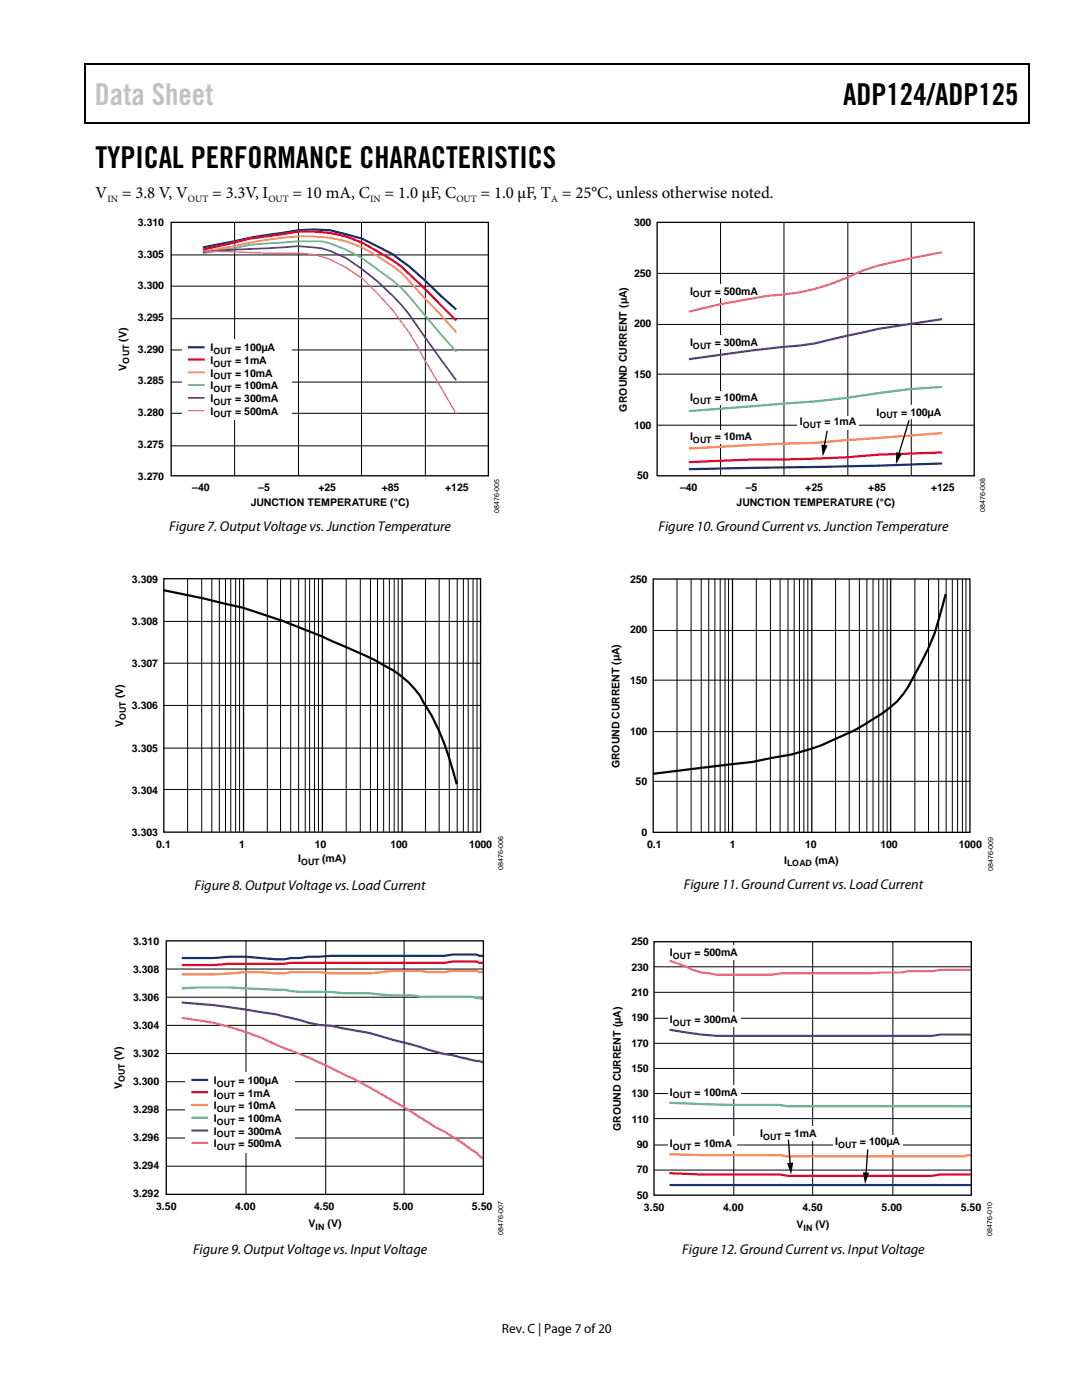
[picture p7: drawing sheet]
<svg xmlns="http://www.w3.org/2000/svg" width="216mm" height="279mm" viewBox="0 0 216 279" stroke-linecap="round" stroke-linejoin="round" font-family="sans-serif">
<path d="M16.9 12.7h.2v1h-.2zM16.9 12.7h.2v.3h-.2zM82.5 12.7h.3v.3h-.3zM205.1 12.7h.3v1h-.3zM205.1 12.7h.3v.3h-.3zM16.9 24.4h.2v.2h-.2zM82.3 24.4h.2v.2h-.2zM205.1 24.4h.3v.2h-.3z" fill="#000"/>
<path d="M17 13.7v10.7M17.1 12.8h65.4M82.8 12.8h122.3M205.2 13.7v10.7M17.1 24.5h188" fill="none" stroke="#000" stroke-width=".25"/>
<path d="M34.2 57.1h63.1M34.2 50.9h63.1M46.8 44.5v50.5M59.6 44.5v50.5M72.1 44.5v50.5M84.9 44.5v50.5M34.2 76.3h63.1M34.2 69.8h63.1M34.2 63.6h63.1M34.2 89h63.1M34.2 82.5h63.1" fill="none" stroke="#000" stroke-width=".2"/>
<path d="M34.2 44.4h63.2v50.6h-63.2z" fill="none" stroke="#000" stroke-width=".26"/>
<path d="M40.5 49.4l9.4-1.9 6.4-1a24.8 24.8 0 0 1 12.8 .2l3.1 .9 6.3 3.2a59.2 59.2 0 0 1 9.4 8.2l3.1 2.8" fill="none" stroke="#0a347d" stroke-width=".44"/>
<path d="M40.5 49.8l9.4-2.2 6.4-.9a24.9 24.9 0 0 1 18.9 3.4l3.3 1.9 1.5 1.2 4.6 4.3 6.4 6.5" fill="none" stroke="#db0029" stroke-width=".44"/>
<path d="M40.5 50.3l6.2-1.2a56.1 56.1 0 0 1 19.2-1.6l3.2 .7a32.2 32.2 0 0 1 15.5 11.2l3.3 3.3 3.1 3.6" fill="none" stroke="#fe853d" stroke-width=".35"/>
<path d="M40.5 50.5l6.2-.9 3.2-.7 9.6-.7h4.7a27.2 27.2 0 0 1 11 5.5 34 34 0 0 1 9.4 9l6.4 7.5" fill="none" stroke="#66b48c" stroke-width=".35"/>
<path d="M40.5 50.3l19-1.2 3.1 .3a17.5 17.5 0 0 1 9.6 4.3 47.7 47.7 0 0 1 12.4 13.3l6.4 8.9" fill="none" stroke="#593396" stroke-width=".35"/>
<path d="M40.5 50.1l12.6 .4h6.4a18.2 18.2 0 0 1 9.6 2.9l3.1 2.1a57.3 57.3 0 0 1 12.4 16.1l6.4 11" fill="none" stroke="#e9667f" stroke-width=".26"/>
<path d="M36.4 67.8h21.8v16h-21.8z" fill="#fff"/>
<path d="M37.5 69.3h3.3M96.4 190.8h-.7l-.7-.3h-4.6l-1.8 .3h-22.6l-4.4 .1-1.8 .3h-1.8l-1.3 .3h-1.6a49.8 49.8 0 0 0-12.5-.3h-6.3" fill="none" stroke="#0a347d" stroke-width=".44"/>
<path d="M37.5 71.8h3.3M96.4 192.2h-.7l-.7-.3h-4.6l-1.8 .3h-30.6a100.3 100.3 0 0 1-12.1 .1l-3.3 .3h-6.3" fill="none" stroke="#db0029" stroke-width=".44"/>
<path d="M37.5 74.3h3.3" fill="none" stroke="#fe853d" stroke-width=".35"/>
<path d="M37.5 76.9h3.3" fill="none" stroke="#66b48c" stroke-width=".35"/>
<path d="M37.5 79.4h3.3" fill="none" stroke="#593396" stroke-width=".35"/>
<path d="M37.5 82h3.3" fill="none" stroke="#e9667f" stroke-width=".26"/>
<g fill="none" stroke="#000" stroke-width=".2">
<path d="M37.4 115.5v50.6M40.2 115.5v50.6M42.3 115.5v50.6M43.8 115.5v50.6M45 115.5v50.6M46 115.5v50.6M47 115.5v50.6M47.8 115.5v50.6M53.3 115.5v50.6M56 115.5v50.6M58 115.5v50.6M59.6 115.5v50.6"/>
<path d="M60.9 115.5v50.6M61.8 115.5v50.6M62.7 115.5v50.6M63.5 115.5v50.6M69.1 115.5v50.6M71.9 115.5v50.6M73.9 115.5v50.6M75.3 115.5v50.6M76.5 115.5v50.6M77.7 115.5v50.6M78.7 115.5v50.6M79.5 115.5v50.6"/>
<path d="M84.9 115.5v50.6M87.6 115.5v50.6M89.6 115.5v50.6M91.2 115.5v50.6M92.5 115.5v50.6M93.4 115.5v50.6M94.4 115.5v50.6M95.2 115.5v50.6M32.7 124h63.2M32.7 132.4h63.2M32.7 140.8h63.2M32.7 157.6h63.2"/>
<path d="M32.7 149.3h63.2M33.2 199h63.3M33.2 193.4h63.3M49.1 187.8v50.6M65 187.8v50.6M80.6 187.8v50.6M33.2 215.9h63.3M33.2 210.3h63.3M33.2 204.6h63.3M33.2 232.7h63.3M33.2 227.1h63.3M33.2 221.5h63.3"/>
</g>
<path d="M32.7 115.5h63.2v50.6h-63.2zM48.6 115.5v50.6M64.3 115.5v50.6M80.2 115.5v50.6" fill="none" stroke="#000" stroke-width=".26"/>
<path d="M32.6 117.8l8.1 1.6 7.8 1.9a148.1 148.1 0 0 1 19.9 7.5 55.2 55.2 0 0 1 11.8 6.2 16 16 0 0 1 4.3 5.3 52.1 52.1 0 0 1 6.6 16.2" fill="none" stroke="#000" stroke-width=".44"/>
<path d="M96.4 194h-.7l-.7-.3h-4.6a20.7 20.7 0 0 1-6.6 0h-1.5a40.2 40.2 0 0 0-8.7 .6h-7.6l-2.3-.3h-5.7l-1.3 .3h-1.6l-3-.3h-3.1a93.4 93.4 0 0 1-12.7 .4" fill="none" stroke="#fe853d" stroke-width=".44"/>
<path d="M36.3 197.3a150.8 150.8 0 0 1 18.8 .2h1.6a24.6 24.6 0 0 0 7 .5h2.3l2.5 .2a54.9 54.9 0 0 1 9.9 .5h3.9l1.5 .2h10.5l2.1 .5" fill="none" stroke="#66b48c" stroke-width=".44"/>
<path d="M36.3 200.1a184.9 184.9 0 0 1 18.8 2.3l2.9 .7a31 31 0 0 0 8 1.6l2.5 .5a45.5 45.5 0 0 1 9.9 2.3l5.4 1.4a31.8 31.8 0 0 0 6.6 1.7l6 1.4" fill="none" stroke="#593396" stroke-width=".44"/>
<path d="M36.3 203.1a58.6 58.6 0 0 1 20.4 6.1l1.3 .4a157.8 157.8 0 0 1 18.1 8.7l4.4 2.6 6.4 4 1.7 .9 3.4 2.1 3 2.1 .7 .7 .7 .5" fill="none" stroke="#e9667f" stroke-width=".44"/>
<path d="M37 214h21.9v16h-21.9z" fill="#fff"/>
<path d="M188 92.5l-12.7 .4-37.8 .7M38.2 215.5h3.3" fill="none" stroke="#0a347d" stroke-width=".44"/>
<path d="M188 90.3l-12.7 .4a260.9 260.9 0 0 1-25.2 1l-12.6 .5M38.2 218h3.3" fill="none" stroke="#db0029" stroke-width=".44"/>
<path d="M188 86.4l-25.3 2-12.6 .4-12.6 .7M38.2 220.5h3.3" fill="none" stroke="#fe853d" stroke-width=".44"/>
<path d="M188 77.2l-6.4 .5-12.7 1.7-6.2 .7-25.2 1.9M38.2 223.1h3.3" fill="none" stroke="#66b48c" stroke-width=".44"/>
<path d="M188 63.7l-12.7 1.9-12.6 2.9-12.6 1.4-12.6 1.8M38.2 225.6h3.3" fill="none" stroke="#593396" stroke-width=".44"/>
<path d="M188 50.3a122.7 122.7 0 0 0-15.7 3.6 45.1 45.1 0 0 1-19.1 5.1l-9.5 1.7-6.2 1.5M38.2 228.1h3.3" fill="none" stroke="#e9667f" stroke-width=".44"/>
<path d="M131.1 44.4h63.3v50.6h-63.3zM165 86l-.6 3.2M181.4 83.9l-2.1 6.9M33.2 187.8h63.3v50.6h-63.3z" fill="none" stroke="#000" stroke-width=".26"/>
<path d="M131.1 54.6h63.3M143.8 44.4v50.6M156.4 44.4v50.6M169.2 44.4v50.6M181.8 44.4v50.6M131.1 74.7h63.3M131.1 64.7h63.3M131.1 84.9h63.3" fill="none" stroke="#000" stroke-width=".2"/>
<path d="M163.9 88.7l1.2 .2-.9 2.2zM178.8 90.2l1.2 .4-1.2 2.1z" fill="#000"/>
<g fill="#fff">
<path d="M181.1 81h1.8v2.6h-1.8z"/>
<path d="M142.7 85.9h1.8v2.6h-1.8z"/>
<path d="M142.7 78.2h1.8v2.6h-1.8z"/>
<path d="M142.7 67h1.8v2.7h-1.8z"/>
<path d="M142.7 56.8h1.8v2.6h-1.8z"/>
<path d="M159.2 83.1h12.2v2.6h-12.2z"/>
</g>
<g fill="none" stroke="#000" stroke-width=".2">
<path d="M135.1 115.6v50.5M137.9 115.6v50.5M139.9 115.6v50.5M141.4 115.6v50.5M142.6 115.6v50.5M143.7 115.6v50.5M144.7 115.6v50.5M145.4 115.6v50.5M150.9 115.6v50.5M153.7 115.6v50.5M155.7 115.6v50.5M157.2 115.6v50.5"/>
<path d="M158.5 115.6v50.5M159.5 115.6v50.5M160.4 115.6v50.5M161.2 115.6v50.5M166.7 115.6v50.5M169.5 115.6v50.5M171.5 115.6v50.5M173 115.6v50.5M174.2 115.6v50.5M175.3 115.6v50.5M176.2 115.6v50.5M177 115.6v50.5"/>
<path d="M182.6 115.6v50.5M185.3 115.6v50.5M187.3 115.6v50.5M188.8 115.6v50.5M190 115.6v50.5M191.1 115.6v50.5M192 115.6v50.5M192.7 115.6v50.5M130.3 135.7h63.2M130.3 125.8h63.2M130.3 155.9h63.2M130.3 146h63.2"/>
<path d="M130.5 198h63.3M130.5 192.9h63.3M146.4 187.9v50.5M162.2 187.9v50.5M178.2 187.9v50.5M130.5 218.2h63.3M130.5 213.2h63.3M130.5 208.2h63.3M130.5 203.2h63.3M130.5 233.5h63.3M130.5 228.5h63.3M130.5 223.2h63.3"/>
</g>
<path d="M130.3 115.6h63.2v50.5h-63.2zM146.2 115.6v50.5M162 115.6v50.5M177.7 115.6v50.5M157.3 227.5l.4 5" fill="none" stroke="#000" stroke-width=".26"/>
<path d="M188.7 118.5a69.9 69.9 0 0 1-3.5 11 86.5 86.5 0 0 1-4.9 9 19.9 19.9 0 0 1-6 5l-1.9 1.2a84.2 84.2 0 0 1-10.5 4.7l-4 1.2-7.8 1.5-19.8 2.3" fill="none" stroke="#000" stroke-width=".44"/>
<path d="M133.6 236.5h60.1" fill="none" stroke="#0a347d" stroke-width=".44"/>
<path d="M133.6 234.1l6.3 .3h15.7l1.5 .3h28.9l1.7-.3h6" fill="none" stroke="#db0029" stroke-width=".44"/>
<path d="M133.6 230.4l6.3 .1h15.7l1.5 .3h35.4l.5-.3h.7" fill="none" stroke="#fe853d" stroke-width=".44"/>
<path d="M133.6 220.1a320.6 320.6 0 0 0 22 .4l1.5 .3h36.6" fill="none" stroke="#66b48c" stroke-width=".44"/>
<path d="M133.6 205.5a58.1 58.1 0 0 0 12.7 1.2h39.7l1.7-.2h6" fill="none" stroke="#593396" stroke-width=".44"/>
<path d="M133.6 191.7l6.3 2.4 3.2 .4h11.1l1.4-.2h17.8l2.4-.2h4l1.5-.3h4.7l1.7-.2h6" fill="none" stroke="#e9667f" stroke-width=".44"/>
<path d="M157.1 232.1l1.2-.1-.5 2.4z" fill="#000"/>
<g fill="#fff">
<path d="M133.3 226.8h13.7v2.9h-13.7z"/>
<path d="M133.3 216.6h14.4v2.7h-14.4z"/>
<path d="M133.3 202.1h14.4v2.8h-14.4z"/>
<path d="M145.6 188.7h2.1v2.8h-2.1z"/>
<path d="M161.1 224.8h2.2v2.8h-2.2z"/>
<path d="M166.2 226.6h13.8v3h-13.8z"/>
</g>
<path d="M130.5 187.9h63.3v50.6h-63.3zM173.1 229.4l-.3 5" fill="none" stroke="#000" stroke-width=".26"/>
<path d="M172.2 234h1.2l-.8 2.3z" fill="#000"/>
<text font-size="6" fill="#c1c1c1" x="18.9" y="20.9">Data Sheet</text>
<g font-size="6">
<text x="168.2" y="20.9">ADP124/ADP125</text>
<text x="19" y="33.6">TYPICAL PERFORMANCE CHARACTERISTICS</text>
</g>
<g font-size="3.3">
<text x="19" y="39.5">V</text>
<text x="24.3" y="39.5">= 3.8 V, V</text>
<text x="42.3" y="39.5">= 3.3V, I</text>
<text x="58.4" y="39.5">= 10 mA, C</text>
<text x="76.8" y="39.5">= 1.0 µF, C</text>
<text x="95.9" y="39.5">= 1.0 µF, T = 25°C, unless otherwise noted.</text>
</g>
<g font-size="2.8">
<text x="33.8" y="106">Figure 7. OutputVoltage vs. Junction Temperature</text>
<text x="131.4" y="106">Figure 10. Ground Current vs. Junction Temperature</text>
<text x="38.8" y="177.5">Figure 8. Output Voltage vs. Load Current</text>
<text x="136.4" y="177.5">Figure 11. Ground Current vs. Load Current</text>
<text x="38.5" y="250.2">Figure 9. Output Voltage vs. Input Voltage</text>
<text x="136.1" y="250.4">Figure 12. Ground Current vs. Input Voltage</text>
</g>
<text font-size="2.7" x="100.2" y="266">Rev. C | Page 7 of20</text>
<g font-size="2.1">
<text x="27.5" y="45.1">3.310</text>
<text x="126.5" y="45.2">300</text>
<text x="27.5" y="51.4">3.305</text>
<text x="27.5" y="57.7">3.300</text>
<text x="126.5" y="55.3">250</text>
<text x="137.7" y="58.8">I</text>
<text x="142.6" y="58.8">= 500mA</text>
<text x="27.5" y="64.1">3.295</text>
<text x="126.5" y="65.3">200</text>
<text x="25.2" y="68.2" transform="rotate(-90 25.2 68.2)">(V)</text>
<text x="27.5" y="70.4">3.290</text>
<text x="42" y="70.1">I</text>
<text x="46.9" y="70.1">= 100µA</text>
<text x="137.7" y="69.1">I</text>
<text x="142.6" y="69.1">= 300mA</text>
<text x="25.2" y="74" transform="rotate(-90 25.2 74)">V</text>
<text x="27.5" y="76.7">3.285</text>
<text x="42" y="72.7">I</text>
<text x="42" y="75.2">I</text>
<text x="42" y="77.7">I</text>
<text x="46.9" y="72.7">= 1mA</text>
<text x="46.9" y="75.2">= 10mA</text>
<text x="46.9" y="77.7">= 100mA</text>
<text x="126.5" y="75.4">150</text>
<text x="27.5" y="83.1">3.280</text>
<text x="42" y="80.3">I</text>
<text x="42" y="82.8">I</text>
<text x="46.9" y="80.3">= 300mA</text>
<text x="46.9" y="82.8">= 500mA</text>
<text x="125.1" y="82.2" transform="rotate(-90 125.1 82.2)">GROUND CURRENT (µA)</text>
<text x="137.7" y="80">I</text>
<text x="142.6" y="80">= 100mA</text>
<text x="174.9" y="83">I</text>
<text x="179.8" y="83">= 100µA</text>
<text x="27.5" y="89.4">3.275</text>
<text x="126.5" y="85.5">100</text>
<text x="137.7" y="87.9">I</text>
<text x="142.6" y="87.9">= 10mA</text>
<text x="159.6" y="84.9">I</text>
<text x="164.5" y="84.9">= 1mA</text>
<text x="27.5" y="95.7">3.270</text>
<text x="127.1" y="95.6">50</text>
<text x="38.4" y="98.1">–40</text>
<text x="50" y="101">JUNCTION TEMPERATURE (°C)</text>
<text x="51.5" y="98.1">–5</text>
<text x="63.5" y="98.1">+25</text>
<text x="76.2" y="98.1">+85</text>
<text x="88.8" y="98.1">+125</text>
<text x="135.7" y="98">–40</text>
<text x="147" y="100.9">JUNCTION TEMPERATURE (°C)</text>
<text x="148.8" y="98">–5</text>
<text x="160.7" y="98">+25</text>
<text x="173.2" y="98">+85</text>
<text x="185.8" y="98">+125</text>
<text x="26.3" y="116.3">3.309</text>
<text x="125.7" y="116.3">250</text>
<text x="26.3" y="124.7">3.308</text>
<text x="125.7" y="126.4">200</text>
<text x="26.3" y="133.1">3.307</text>
<text x="125.7" y="136.5">150</text>
<text x="24.6" y="139.3" transform="rotate(-90 24.6 139.3)">(V)</text>
<text x="26.3" y="141.6">3.306</text>
<text x="24.6" y="145.1" transform="rotate(-90 24.6 145.1)">V</text>
<text x="26.3" y="150">3.305</text>
<text x="125.7" y="146.6">100</text>
<text x="123.6" y="153.4" transform="rotate(-90 123.6 153.4)">GROUND CURRENT (µA)</text>
<text x="26.3" y="158.4">3.304</text>
<text x="126.8" y="156.7">50</text>
<text x="26.3" y="166.9">3.303</text>
<text x="128" y="166.9">0</text>
<text x="31.2" y="169.2">0.1</text>
<text x="47.7" y="169.2">1</text>
<text x="59.5" y="172.1">I</text>
<text x="62.8" y="169.2">10</text>
<text x="64.3" y="172.1">(mA)</text>
<text x="77.9" y="169.2">100</text>
<text x="93.6" y="169.2">1000</text>
<text x="129.1" y="169.2">0.1</text>
<text x="145.6" y="169.2">1</text>
<text x="156.5" y="172.3">I</text>
<text x="160.7" y="169.2">10</text>
<text x="162.6" y="172.3">(mA)</text>
<text x="175.7" y="169.2">100</text>
<text x="191.3" y="169.2">1000</text>
<text x="26.6" y="188.5">3.310</text>
<text x="126" y="188.7">250</text>
<text x="133.7" y="190.8">I</text>
<text x="138.6" y="190.8">= 500mA</text>
<text x="26.6" y="194.1">3.308</text>
<text x="126" y="193.7">230</text>
<text x="26.6" y="199.8">3.306</text>
<text x="126" y="203.8">190</text>
<text x="126" y="198.8">210</text>
<text x="26.6" y="205.4">3.304</text>
<text x="126" y="208.9">170</text>
<text x="133.7" y="204.2">I</text>
<text x="138.6" y="204.1">= 300mA</text>
<text x="24.4" y="211.6" transform="rotate(-90 24.4 211.6)">(V)</text>
<text x="26.6" y="211">3.302</text>
<text x="126" y="214">150</text>
<text x="24.4" y="217.4" transform="rotate(-90 24.4 217.4)">V</text>
<text x="26.6" y="216.6">3.300</text>
<text x="42.7" y="218.9">I</text>
<text x="42.7" y="221.4">I</text>
<text x="42.7" y="216.3">I</text>
<text x="47.6" y="216.3">= 100µA</text>
<text x="47.6" y="218.9">= 1mA</text>
<text x="47.6" y="221.4">= 10mA</text>
<text x="126" y="219">130</text>
<text x="133.7" y="218.7">I</text>
<text x="138.6" y="218.7">= 100mA</text>
<text x="26.6" y="227.8">3.296</text>
<text x="26.6" y="222.2">3.298</text>
<text x="42.7" y="226.5">I</text>
<text x="42.7" y="223.9">I</text>
<text x="47.6" y="223.9">= 100mA</text>
<text x="47.6" y="226.5">= 300mA</text>
<text x="123.9" y="225.8" transform="rotate(-90 123.9 225.8)">GROUND CURRENT (µA)</text>
<text x="126.1" y="224.1">110</text>
<text x="151.7" y="226.9">I</text>
<text x="156.6" y="226.9">= 1mA</text>
<text x="26.6" y="233.4">3.294</text>
<text x="42.7" y="229">I</text>
<text x="47.6" y="229">= 500mA</text>
<text x="127.1" y="229.1">90</text>
<text x="133.7" y="228.9">I</text>
<text x="138.6" y="228.9">= 10mA</text>
<text x="166.7" y="228.6">I</text>
<text x="171.6" y="228.6">= 100µA</text>
<text x="26.6" y="239">3.292</text>
<text x="127.1" y="239.2">50</text>
<text x="127.1" y="234.2">70</text>
<text x="31.2" y="241.5">3.50</text>
<text x="46.9" y="241.5">4.00</text>
<text x="61.6" y="244.9">V</text>
<text x="62.7" y="241.5">4.50</text>
<text x="65.4" y="244.9">(V)</text>
<text x="78.4" y="241.5">5.00</text>
<text x="94.2" y="241.5">5.50</text>
<text x="128.5" y="241.6">3.50</text>
<text x="144.3" y="241.6">4.00</text>
<text x="158.9" y="245.1">V</text>
<text x="160.1" y="241.6">4.50</text>
<text x="162.7" y="245.1">(V)</text>
<text x="175.9" y="241.6">5.00</text>
<text x="191.7" y="241.6">5.50</text>
</g>
<g font-size="1.9">
<text x="21.4" y="40.3">IN</text>
<text x="37.5" y="40.3">OUT</text>
<text x="53.6" y="40.3">OUT</text>
<text x="73.9" y="40.3">IN</text>
<text x="91.1" y="40.3">OUT</text>
<text x="110" y="40.3">A</text>
</g>
<g font-size="1.8">
<text x="138.3" y="59.3">OUT</text>
<text x="42.6" y="70.7">OUT</text>
<text x="138.3" y="69.7">OUT</text>
<text x="25.8" y="72.5" transform="rotate(-90 25.8 72.5)">OUT</text>
<text x="42.6" y="73.2">OUT</text>
<text x="42.6" y="75.7">OUT</text>
<text x="42.6" y="78.3">OUT</text>
<text x="42.6" y="80.8">OUT</text>
<text x="42.6" y="83.3">OUT</text>
<text x="138.3" y="80.5">OUT</text>
<text x="175.5" y="83.5">OUT</text>
<text x="138.3" y="88.4">OUT</text>
<text x="160.2" y="85.4">OUT</text>
<text x="25.1" y="143.7" transform="rotate(-90 25.1 143.7)">OUT</text>
<text x="60.1" y="172.6">OUT</text>
<text x="157" y="172.9">LOAD</text>
<text x="134.3" y="191.3">OUT</text>
<text x="134.3" y="204.7">OUT</text>
<text x="24.9" y="216" transform="rotate(-90 24.9 216)">OUT</text>
<text x="43.3" y="221.9">OUT</text>
<text x="43.3" y="216.9">OUT</text>
<text x="43.3" y="219.4">OUT</text>
<text x="134.3" y="219.2">OUT</text>
<text x="43.3" y="224.5">OUT</text>
<text x="43.3" y="227">OUT</text>
<text x="152.3" y="227.4">OUT</text>
<text x="43.3" y="229.5">OUT</text>
<text x="134.3" y="229.4">OUT</text>
<text x="167.3" y="229.1">OUT</text>
<text x="63" y="245.5">IN</text>
<text x="160.3" y="245.6">IN</text>
</g>
<g font-size="1.4">
<text x="99.6" y="102.3" transform="rotate(-90 99.6 102.3)">08476-005</text>
<text x="196.6" y="102.2" transform="rotate(-90 196.6 102.2)">08476-008</text>
<text x="100.4" y="173.6" transform="rotate(-90 100.4 173.6)">08476-006</text>
<text x="198.2" y="173.8" transform="rotate(-90 198.2 173.8)">08476-009</text>
<text x="100.4" y="246.4" transform="rotate(-90 100.4 246.4)">08476-007</text>
<text x="198" y="246.6" transform="rotate(-90 198 246.6)">08476-010</text>
</g>
</svg>
